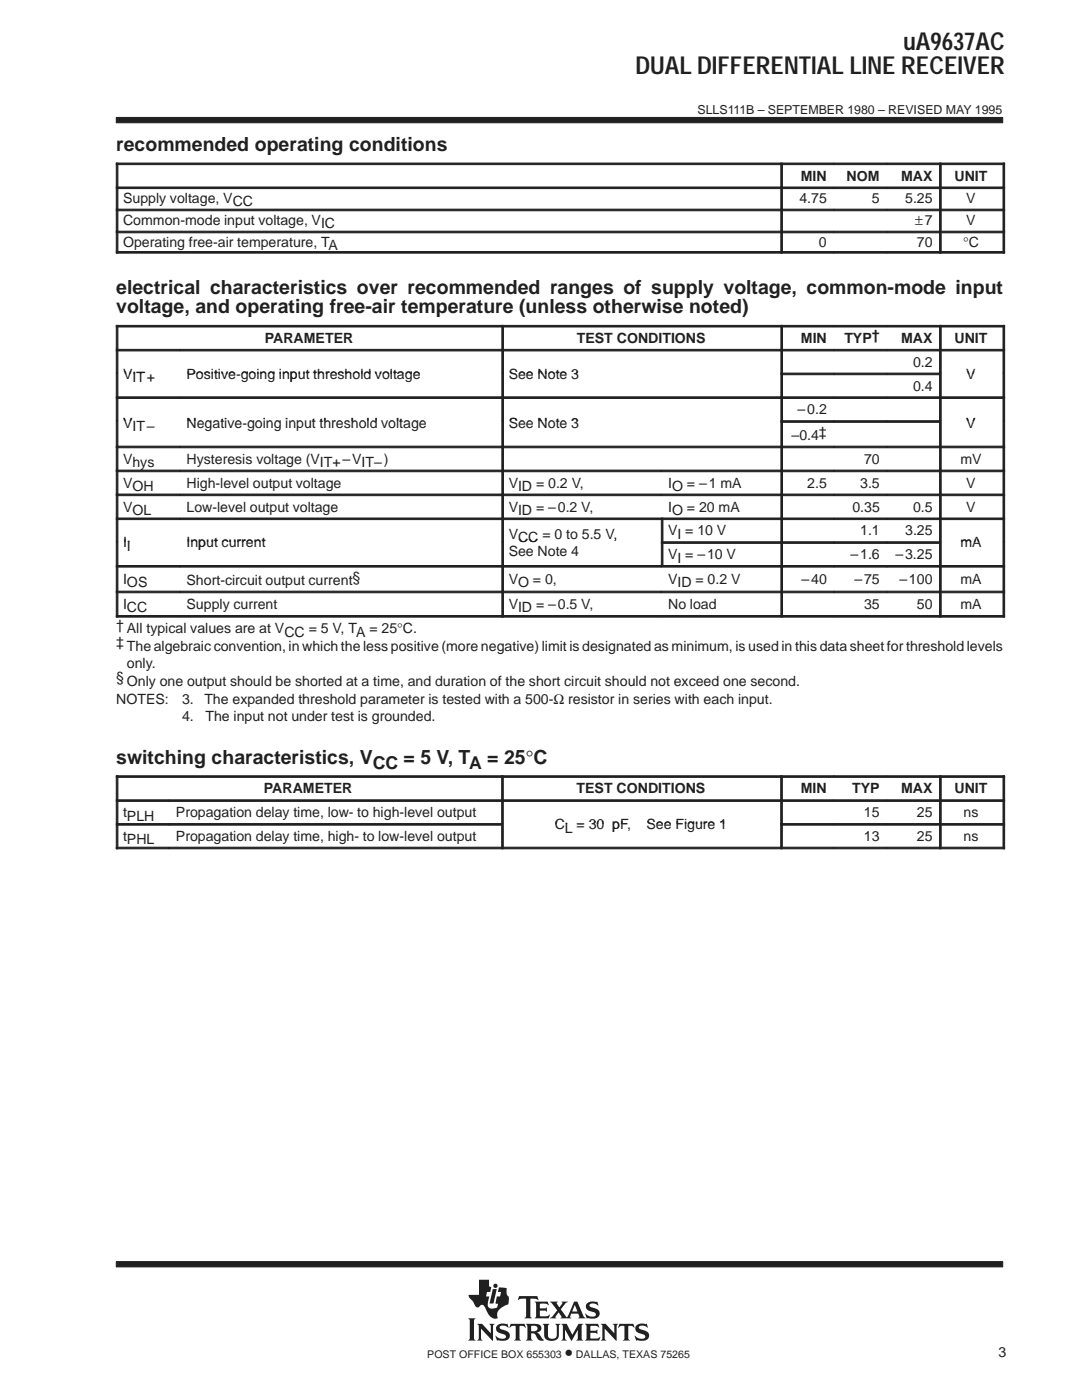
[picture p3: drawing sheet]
<svg xmlns="http://www.w3.org/2000/svg" width="216mm" height="279mm" viewBox="0 0 216 279" stroke-linecap="round" stroke-linejoin="round" font-family="sans-serif">
<g fill="#231f20" stroke="#231f20" stroke-width=".2">
<path d="M23.2 23.4h176.9v1.1h-176.9z" fill-rule="evenodd"/>
<path d="M23.2 251.8h176.9v1h-176.9z" fill-rule="evenodd"/>
</g>
<g fill="#231f20">
<path d="M98.3 257.3h.8l-.6 2.8h-.8z"/>
<path d="M104.9 264.2h1.9a.9 .9 0 0 1 1 .3 .9 .9 0 0 1 0 1.2l-.7 .2 .5 .4 .9 1.2a1.2 1.2 0 0 1-1.6-1l-.3-.4h-.6v1l.3 .4h-1.4l.3-.5v-2.3z" fill-rule="evenodd"/>
<path d="M109.7 259.8h1.6l-.2 .3 .5 .8 .6-.8-.1-.3h1.2l-.4 .2-1 1.3 1.2 1.6 1.5-3.1h.6l1.2 2.9 .4 .4-1.4-.1a.22 .22 0 0 0 .2-.1 .22 .22 0 0 0 0-.3l-.2-.4h-1.4l-.2 .7 .2 .2h-2.2l.2-.3-.5-.9-.7 .9 .2 .3h-1.3l.6-.4 .9-1.2z" fill-rule="evenodd"/>
<path d="M127.1 264.4l.8-.3 .9 .2 .2-.2 .3 .8-.1 .1a1.2 1.2 0 0 0-1.7-.1 1.47 1.47 0 0 0 1.3 .7 1.03 1.03 0 0 1 .7 1.2 1.03 1.03 0 0 1-1.2 .8l-1.1-.1-.2 .1-.4-1 .9 .5h.9a.45 .45 0 0 0 .4-.5 .45 .45 0 0 0-.6-.3l-.2-.1a1.11 1.11 0 0 1-1.2-1.5z" fill-rule="evenodd"/>
<path d="M123.6 264.2h2.8l.2 .8-.6-.4h-.5l-.1 .1v2.4l.3 .4h-1.4l.3-.4v-2.4l-.1-.1h-.5l-.7 .4z" fill-rule="evenodd"/>
<path d="M116.7 264.2h2.6l.2 .8-.6-.4-1.1 .1v.9h1.1l.3-.3v.9l-.4-.2h-1v1l1.3 .1 .7-.3-.3 .7h-2.8l.3-.4v-2.5z" fill-rule="evenodd"/>
<path d="M119.9 264.2h1l1.7 1.9v-1.5l-.3-.4h1l-.3 .4v3l-2.3-2.4v2l.3 .3h-1.1l.3-.4v-2.5z" fill-rule="evenodd"/>
<path d="M112 264.2h1.1l1.1 2.2 1.2-2.2h1l-.3 .4v2.6l.3 .3h-1.4l.3-.4v-1.7l-1.3 2.2-1.3-2.3v1.8l.4 .4h-1.1l.3-.5v-2.3z" fill-rule="evenodd"/>
<path d="M99.3 264.4l.7-.2 1.1 .1 .1-.2 .3 .8-.6-.3h-.8a.41 .41 0 0 0-.4 .4 .41 .41 0 0 0 .5 .4 1.29 1.29 0 0 1 1.5 1.4 1.08 1.08 0 0 1-1.2 .8l-1.1-.1-.2 .1-.4-1 .8 .5 .5 .1 .6-.1 .3-.3a.72 .72 0 0 0-.9-.6 .99 .99 0 0 1-1-.6 .99 .99 0 0 1 .2-1.2z" fill-rule="evenodd"/>
<path d="M101.9 264.2h2.8l.2 .8-.7-.4h-.4l-.1 .1v2.4l.3 .4h-1.4l.3-.4v-2.4l-.1-.1h-.5l-.7 .4z" fill-rule="evenodd"/>
<path d="M108.3 264.2h1.3l-.3 .4v2a.65 .65 0 0 0 .7 .6l.6-.1 .4-.4 .1-2-.3-.5h1l-.3 .4v1.8a1.54 1.54 0 0 1-2.4 .9l-.5-.6v-2.1z" fill-rule="evenodd"/>
<path d="M95.2 264.2h1l1.7 1.9v-1.5l-.3-.4h1.1l-.3 .4v3l-2.4-2.4v1.9l.3 .4h-1.1l.3-.5v-2.3z" fill-rule="evenodd"/>
<path d="M93.4 263.1h1.5l-.3 .4v3.6l.3 .4h-1.5l.3-.4v-3.6z" fill-rule="evenodd"/>
<path d="M103.6 258.7h3.6l.2 .8-.4-.3h-1.2v3.6l.3 .3h-1.4l.2-.2 .1-.3v-3.2l-.1-.2h-.8l-.7 .3z" fill-rule="evenodd"/>
<path d="M106.7 259.8h2.6l.1 .7-.5-.3-1.2 .1v.8h1.1l.3-.2v.9l-.4-.2h-1v1l.2 .1h1.2l.5-.4 .1 .1-.2 .7h-2.8l.3-.5v-2.3z" fill-rule="evenodd"/>
<path d="M117.1 260.2a2.09 2.09 0 0 1 1.9-.3l.2-.2 .1 .9a1.22 1.22 0 0 0-1.7-.1 .82 .82 0 0 0 .9 .5 1.06 1.06 0 0 1 1.2 1.1 1.06 1.06 0 0 1-1.2 1.1l-1.2-.2-.2 .2-.3-1 .8 .5 .8 .1a.46 .46 0 0 0 .5-.5 .46 .46 0 0 0-.5-.5h-.2a1.11 1.11 0 0 1-1.2-1.6z" fill-rule="evenodd"/>
<path d="M95.6 255.4h2v1.3l.4 .2-.2 .9h-.6l-.2 .9h.6l-.3 1.3 .1 .7a.9 .9 0 0 0 1.2 .4l.6-.2 .2-.7-.5-.1 .2-1.4h.7l.2-.9h-.7l.3-.9 1.5 .2v1.1l.2 .4 .2 .1v.7a.81 .81 0 0 1-.6 1.1 2.73 2.73 0 0 0-1.7 1.7l.1 .8-.1 .1a1.81 1.81 0 0 1-2.1-1.5l-.3-.6a.7 .7 0 0 0-.6-.6 .7 .7 0 0 0-.7 .5 1.12 1.12 0 0 1-1.1-1.1l-.7-.8-.2-.6h2.1z" fill-rule="evenodd"/>
<circle cx="98.9" cy="256.6" r=".43"/>
</g>
<g fill="#fff">
<path d="M114.7 260.4l.5 1.3h-1z"/>
<path d="M106 264.6h.6a.56 .56 0 0 1 .6 .5 .56 .56 0 0 1-.6 .6h-.6z" fill-rule="evenodd"/>
</g>
<g fill="#231f20" stroke="#231f20" stroke-width=".2">
<path d="M23.2 32.5h.3v4.8h-.3z" fill-rule="evenodd"/>
<path d="M23.2 32.5h132.6v.4h-132.6z" fill-rule="evenodd"/>
<path d="M155.8 32.5h.3v4.8h-.3z" fill-rule="evenodd"/>
<path d="M155.8 32.5h10.5v.4h-10.5z" fill-rule="evenodd"/>
<path d="M166.4 32.5h10.5v.4h-10.5z" fill-rule="evenodd"/>
<path d="M176.9 32.5h10.6v.4h-10.6z" fill-rule="evenodd"/>
<path d="M187.5 32.5h.3v4.8h-.3z" fill-rule="evenodd"/>
<path d="M200.1 32.5h.4v4.8h-.4z" fill-rule="evenodd"/>
<path d="M187.5 32.5h13v.4h-13z" fill-rule="evenodd"/>
<path d="M23.2 37.3h.3v4.4h-.3z" fill-rule="evenodd"/>
<path d="M23.2 37.3h132.6v.3h-132.6z" fill-rule="evenodd"/>
<path d="M155.8 37.3h.3v4.4h-.3z" fill-rule="evenodd"/>
<path d="M155.8 37.3h10.5v.3h-10.5z" fill-rule="evenodd"/>
<path d="M166.4 37.3h10.5v.3h-10.5z" fill-rule="evenodd"/>
<path d="M176.9 37.3h10.6v.3h-10.6z" fill-rule="evenodd"/>
<path d="M187.5 37.3h.3v4.4h-.3z" fill-rule="evenodd"/>
<path d="M200.1 37.3h.4v4.4h-.4z" fill-rule="evenodd"/>
<path d="M187.5 37.3h13v.3h-13z" fill-rule="evenodd"/>
<path d="M23.2 41.7h.3v4.4h-.3z" fill-rule="evenodd"/>
<path d="M23.2 41.7h132.6v.4h-132.6z" fill-rule="evenodd"/>
<path d="M155.8 41.7h.3v4.4h-.3z" fill-rule="evenodd"/>
<path d="M155.8 41.7h10.5v.4h-10.5z" fill-rule="evenodd"/>
<path d="M166.4 41.7h10.5v.4h-10.5z" fill-rule="evenodd"/>
<path d="M176.9 41.7h10.6v.4h-10.6z" fill-rule="evenodd"/>
<path d="M187.5 41.7h.3v4.4h-.3z" fill-rule="evenodd"/>
<path d="M200.1 41.7h.4v4.4h-.4z" fill-rule="evenodd"/>
<path d="M187.5 41.7h13v.4h-13z" fill-rule="evenodd"/>
<path d="M23.2 46.1h.3v4.4h-.3z" fill-rule="evenodd"/>
<path d="M23.2 46.1h132.6v.4h-132.6z" fill-rule="evenodd"/>
<path d="M23.2 50.2h132.6v.3h-132.6z" fill-rule="evenodd"/>
<path d="M155.8 46.1h.3v4.4h-.3z" fill-rule="evenodd"/>
<path d="M155.8 46.1h10.5v.4h-10.5z" fill-rule="evenodd"/>
<path d="M155.8 50.2h10.5v.3h-10.5z" fill-rule="evenodd"/>
<path d="M166.4 46.1h10.5v.4h-10.5z" fill-rule="evenodd"/>
<path d="M166.4 50.2h10.5v.3h-10.5z" fill-rule="evenodd"/>
<path d="M176.9 46.1h10.6v.4h-10.6z" fill-rule="evenodd"/>
<path d="M176.9 50.2h10.6v.3h-10.6z" fill-rule="evenodd"/>
<path d="M187.5 46.1h.3v4.4h-.3z" fill-rule="evenodd"/>
<path d="M200.1 46.1h.4v4.4h-.4z" fill-rule="evenodd"/>
<path d="M187.5 46.1h13v.4h-13z" fill-rule="evenodd"/>
<path d="M187.5 50.2h13v.3h-13z" fill-rule="evenodd"/>
<path d="M23.2 64.9h.3v4.8h-.3z" fill-rule="evenodd"/>
<path d="M23.2 64.9h76.9v.4h-76.9z" fill-rule="evenodd"/>
<path d="M100.1 64.9h.4v4.8h-.4z" fill-rule="evenodd"/>
<path d="M100.1 64.9h55.7v.4h-55.7z" fill-rule="evenodd"/>
<path d="M155.8 64.9h.3v4.8h-.3z" fill-rule="evenodd"/>
<path d="M155.8 64.9h10.6v.4h-10.6z" fill-rule="evenodd"/>
<path d="M166.4 64.9h10.5v.4h-10.5z" fill-rule="evenodd"/>
<path d="M176.9 64.9h10.6v.4h-10.6z" fill-rule="evenodd"/>
<path d="M187.5 64.9h.3v4.8h-.3z" fill-rule="evenodd"/>
<path d="M200.1 64.9h.4v4.8h-.4z" fill-rule="evenodd"/>
<path d="M187.5 64.9h13v.4h-13z" fill-rule="evenodd"/>
<path d="M23.2 69.7h.3v4.7h-.3z" fill-rule="evenodd"/>
<path d="M23.2 69.7h12.6v.3h-12.6z" fill-rule="evenodd"/>
<path d="M35.9 69.7h64.2v.3h-64.2z" fill-rule="evenodd"/>
<path d="M100.1 69.7h.4v4.7h-.4z" fill-rule="evenodd"/>
<path d="M100.1 69.7h55.7v.3h-55.7z" fill-rule="evenodd"/>
<path d="M155.8 69.7h.3v4.7h-.3z" fill-rule="evenodd"/>
<path d="M155.8 69.7h10.6v.3h-10.6z" fill-rule="evenodd"/>
<path d="M166.4 69.7h10.5v.3h-10.5z" fill-rule="evenodd"/>
<path d="M176.9 69.7h10.6v.3h-10.6z" fill-rule="evenodd"/>
<path d="M187.5 69.7h.3v4.7h-.3z" fill-rule="evenodd"/>
<path d="M200.1 69.7h.4v4.7h-.4z" fill-rule="evenodd"/>
<path d="M187.5 69.7h13v.3h-13z" fill-rule="evenodd"/>
<path d="M23.2 74.5h.3v4.7h-.3z" fill-rule="evenodd"/>
<path d="M100.1 74.5h.4v4.7h-.4z" fill-rule="evenodd"/>
<path d="M155.8 74.5h.3v4.7h-.3z" fill-rule="evenodd"/>
<path d="M155.8 74.5h10.6v.3h-10.6z" fill-rule="evenodd"/>
<path d="M166.4 74.5h10.5v.3h-10.5z" fill-rule="evenodd"/>
<path d="M176.9 74.5h10.6v.3h-10.6z" fill-rule="evenodd"/>
<path d="M187.5 74.5h.3v4.7h-.3z" fill-rule="evenodd"/>
<path d="M200.1 74.5h.4v4.7h-.4z" fill-rule="evenodd"/>
<path d="M23.2 79.2h.3v4.7h-.3z" fill-rule="evenodd"/>
<path d="M23.2 79.2h12.6v.3h-12.6z" fill-rule="evenodd"/>
<path d="M35.9 79.2h64.2v.3h-64.2z" fill-rule="evenodd"/>
<path d="M100.1 79.2h.4v4.7h-.4z" fill-rule="evenodd"/>
<path d="M100.1 79.2h55.7v.3h-55.7z" fill-rule="evenodd"/>
<path d="M155.8 79.2h.3v4.7h-.3z" fill-rule="evenodd"/>
<path d="M155.8 79.2h10.6v.3h-10.6z" fill-rule="evenodd"/>
<path d="M166.4 79.2h10.5v.3h-10.5z" fill-rule="evenodd"/>
<path d="M176.9 79.2h10.6v.3h-10.6z" fill-rule="evenodd"/>
<path d="M187.5 79.2h.3v4.7h-.3z" fill-rule="evenodd"/>
<path d="M200.1 79.2h.4v4.7h-.4z" fill-rule="evenodd"/>
<path d="M187.5 79.2h13v.3h-13z" fill-rule="evenodd"/>
<path d="M23.2 84h.3v5h-.3z" fill-rule="evenodd"/>
<path d="M100.1 84h.4v5h-.4z" fill-rule="evenodd"/>
<path d="M155.8 84h.3v5h-.3z" fill-rule="evenodd"/>
<path d="M155.8 84h10.6v.3h-10.6z" fill-rule="evenodd"/>
<path d="M166.4 84h10.5v.3h-10.5z" fill-rule="evenodd"/>
<path d="M176.9 84h10.6v.3h-10.6z" fill-rule="evenodd"/>
<path d="M187.5 84h.3v5h-.3z" fill-rule="evenodd"/>
<path d="M200.1 84h.4v5h-.4z" fill-rule="evenodd"/>
<path d="M23.2 89h.3v4.8h-.3z" fill-rule="evenodd"/>
<path d="M23.2 89h12.6v.4h-12.6z" fill-rule="evenodd"/>
<path d="M35.9 89h64.2v.4h-64.2z" fill-rule="evenodd"/>
<path d="M100.1 89h.4v4.8h-.4z" fill-rule="evenodd"/>
<path d="M100.1 89h55.7v.4h-55.7z" fill-rule="evenodd"/>
<path d="M155.8 89h.3v4.8h-.3z" fill-rule="evenodd"/>
<path d="M155.8 89h10.6v.4h-10.6z" fill-rule="evenodd"/>
<path d="M166.4 89h10.5v.4h-10.5z" fill-rule="evenodd"/>
<path d="M176.9 89h10.6v.4h-10.6z" fill-rule="evenodd"/>
<path d="M187.5 89h.3v4.8h-.3z" fill-rule="evenodd"/>
<path d="M200.1 89h.4v4.8h-.4z" fill-rule="evenodd"/>
<path d="M187.5 89h13v.4h-13z" fill-rule="evenodd"/>
<path d="M23.2 93.8h.3v4.8h-.3z" fill-rule="evenodd"/>
<path d="M23.2 93.8h12.6v.3h-12.6z" fill-rule="evenodd"/>
<path d="M35.9 93.8h64.2v.3h-64.2z" fill-rule="evenodd"/>
<path d="M100.1 93.8h.4v4.8h-.4z" fill-rule="evenodd"/>
<path d="M100.1 93.8h31.8v.3h-31.8z" fill-rule="evenodd"/>
<path d="M132 93.8h23.8v.3h-23.8z" fill-rule="evenodd"/>
<path d="M155.8 93.8h.3v4.8h-.3z" fill-rule="evenodd"/>
<path d="M155.8 93.8h10.6v.3h-10.6z" fill-rule="evenodd"/>
<path d="M166.4 93.8h10.5v.3h-10.5z" fill-rule="evenodd"/>
<path d="M176.9 93.8h10.6v.3h-10.6z" fill-rule="evenodd"/>
<path d="M187.5 93.8h.3v4.8h-.3z" fill-rule="evenodd"/>
<path d="M200.1 93.8h.4v4.8h-.4z" fill-rule="evenodd"/>
<path d="M187.5 93.8h13v.3h-13z" fill-rule="evenodd"/>
<path d="M23.2 98.6h.3v4.8h-.3z" fill-rule="evenodd"/>
<path d="M23.2 98.6h12.6v.3h-12.6z" fill-rule="evenodd"/>
<path d="M35.9 98.6h64.2v.3h-64.2z" fill-rule="evenodd"/>
<path d="M100.1 98.6h.4v4.8h-.4z" fill-rule="evenodd"/>
<path d="M100.1 98.6h31.8v.3h-31.8z" fill-rule="evenodd"/>
<path d="M132 98.6h23.8v.3h-23.8z" fill-rule="evenodd"/>
<path d="M155.8 98.6h.3v4.8h-.3z" fill-rule="evenodd"/>
<path d="M155.8 98.6h10.6v.3h-10.6z" fill-rule="evenodd"/>
<path d="M166.4 98.6h10.5v.3h-10.5z" fill-rule="evenodd"/>
<path d="M176.9 98.6h10.6v.3h-10.6z" fill-rule="evenodd"/>
<path d="M187.5 98.6h.3v4.8h-.3z" fill-rule="evenodd"/>
<path d="M200.1 98.6h.4v4.8h-.4z" fill-rule="evenodd"/>
<path d="M187.5 98.6h13v.3h-13z" fill-rule="evenodd"/>
<path d="M23.2 103.4h.3v4.7h-.3z" fill-rule="evenodd"/>
<path d="M23.2 103.4h12.6v.3h-12.6z" fill-rule="evenodd"/>
<path d="M35.9 103.4h64.2v.3h-64.2z" fill-rule="evenodd"/>
<path d="M100.1 103.4h.4v4.7h-.4z" fill-rule="evenodd"/>
<path d="M100.1 103.4h31.8v.3h-31.8z" fill-rule="evenodd"/>
<path d="M132 103.4h.3v4.7h-.3z" fill-rule="evenodd"/>
<path d="M132 103.4h23.8v.3h-23.8z" fill-rule="evenodd"/>
<path d="M155.8 103.4h.3v4.7h-.3z" fill-rule="evenodd"/>
<path d="M155.8 103.4h10.6v.3h-10.6z" fill-rule="evenodd"/>
<path d="M166.4 103.4h10.5v.3h-10.5z" fill-rule="evenodd"/>
<path d="M176.9 103.4h10.6v.3h-10.6z" fill-rule="evenodd"/>
<path d="M187.5 103.4h.3v4.7h-.3z" fill-rule="evenodd"/>
<path d="M200.1 103.4h.4v4.7h-.4z" fill-rule="evenodd"/>
<path d="M187.5 103.4h13v.3h-13z" fill-rule="evenodd"/>
<path d="M23.2 108.1h.3v4.7h-.3z" fill-rule="evenodd"/>
<path d="M100.1 108.1h.4v4.7h-.4z" fill-rule="evenodd"/>
<path d="M132 108.1h.3v4.7h-.3z" fill-rule="evenodd"/>
<path d="M132 108.1h23.8v.3h-23.8z" fill-rule="evenodd"/>
<path d="M155.8 108.1h.3v4.7h-.3z" fill-rule="evenodd"/>
<path d="M155.8 108.1h10.6v.3h-10.6z" fill-rule="evenodd"/>
<path d="M166.4 108.1h10.5v.3h-10.5z" fill-rule="evenodd"/>
<path d="M176.9 108.1h10.6v.3h-10.6z" fill-rule="evenodd"/>
<path d="M187.5 108.1h.3v4.7h-.3z" fill-rule="evenodd"/>
<path d="M200.1 108.1h.4v4.7h-.4z" fill-rule="evenodd"/>
<path d="M23.2 112.9h.3v5.1h-.3z" fill-rule="evenodd"/>
<path d="M23.2 112.9h12.6v.3h-12.6z" fill-rule="evenodd"/>
<path d="M35.9 112.9h64.2v.3h-64.2z" fill-rule="evenodd"/>
<path d="M100.1 112.9h.4v5.1h-.4z" fill-rule="evenodd"/>
<path d="M100.1 112.9h31.8v.3h-31.8z" fill-rule="evenodd"/>
<path d="M132 112.9h23.8v.3h-23.8z" fill-rule="evenodd"/>
<path d="M155.8 112.9h.3v5.1h-.3z" fill-rule="evenodd"/>
<path d="M155.8 112.9h10.6v.3h-10.6z" fill-rule="evenodd"/>
<path d="M166.4 112.9h10.5v.3h-10.5z" fill-rule="evenodd"/>
<path d="M176.9 112.9h10.6v.3h-10.6z" fill-rule="evenodd"/>
<path d="M187.5 112.9h.3v5.1h-.3z" fill-rule="evenodd"/>
<path d="M200.1 112.9h.4v5.1h-.4z" fill-rule="evenodd"/>
<path d="M187.5 112.9h13v.3h-13z" fill-rule="evenodd"/>
<path d="M23.2 118h.3v5.2h-.3z" fill-rule="evenodd"/>
<path d="M23.2 118h12.6v.3h-12.6z" fill-rule="evenodd"/>
<path d="M23.2 122.8h12.6v.4h-12.6z" fill-rule="evenodd"/>
<path d="M35.9 118h64.2v.3h-64.2z" fill-rule="evenodd"/>
<path d="M35.9 122.8h64.2v.4h-64.2z" fill-rule="evenodd"/>
<path d="M100.1 118h.4v5.2h-.4z" fill-rule="evenodd"/>
<path d="M100.1 118h31.8v.3h-31.8z" fill-rule="evenodd"/>
<path d="M100.1 122.8h31.8v.4h-31.8z" fill-rule="evenodd"/>
<path d="M132 118h23.8v.3h-23.8z" fill-rule="evenodd"/>
<path d="M132 122.8h23.8v.4h-23.8z" fill-rule="evenodd"/>
<path d="M155.8 118h.3v5.2h-.3z" fill-rule="evenodd"/>
<path d="M155.8 118h10.6v.3h-10.6z" fill-rule="evenodd"/>
<path d="M155.8 122.8h10.6v.4h-10.6z" fill-rule="evenodd"/>
<path d="M166.4 118h10.5v.3h-10.5z" fill-rule="evenodd"/>
<path d="M166.4 122.8h10.5v.4h-10.5z" fill-rule="evenodd"/>
<path d="M176.9 118h10.6v.3h-10.6z" fill-rule="evenodd"/>
<path d="M176.9 122.8h10.6v.4h-10.6z" fill-rule="evenodd"/>
<path d="M187.5 118h.3v5.2h-.3z" fill-rule="evenodd"/>
<path d="M200.1 118h.4v5.2h-.4z" fill-rule="evenodd"/>
<path d="M187.5 118h13v.3h-13z" fill-rule="evenodd"/>
<path d="M187.5 122.8h13v.4h-13z" fill-rule="evenodd"/>
<path d="M23.2 154.8h.3v4.8h-.3z" fill-rule="evenodd"/>
<path d="M23.2 154.8h76.9v.3h-76.9z" fill-rule="evenodd"/>
<path d="M100.1 154.8h.3v4.8h-.3z" fill-rule="evenodd"/>
<path d="M100.1 154.8h55.7v.3h-55.7z" fill-rule="evenodd"/>
<path d="M155.8 154.8h.3v4.8h-.3z" fill-rule="evenodd"/>
<path d="M155.8 154.8h10.5v.3h-10.5z" fill-rule="evenodd"/>
<path d="M166.3 154.8h10.6v.3h-10.6z" fill-rule="evenodd"/>
<path d="M176.9 154.8h10.6v.3h-10.6z" fill-rule="evenodd"/>
<path d="M187.5 154.8h.3v4.8h-.3z" fill-rule="evenodd"/>
<path d="M200.1 154.8h.4v4.8h-.4z" fill-rule="evenodd"/>
<path d="M187.5 154.8h13v.3h-13z" fill-rule="evenodd"/>
<path d="M23.2 159.6h.3v4.7h-.3z" fill-rule="evenodd"/>
<path d="M23.2 159.6h10.5v.3h-10.5z" fill-rule="evenodd"/>
<path d="M33.7 159.6h66.4v.3h-66.4z" fill-rule="evenodd"/>
<path d="M100.1 159.6h.3v4.7h-.3z" fill-rule="evenodd"/>
<path d="M100.1 159.6h55.7v.3h-55.7z" fill-rule="evenodd"/>
<path d="M155.8 159.6h.3v4.7h-.3z" fill-rule="evenodd"/>
<path d="M155.8 159.6h10.5v.3h-10.5z" fill-rule="evenodd"/>
<path d="M166.3 159.6h10.6v.3h-10.6z" fill-rule="evenodd"/>
<path d="M176.9 159.6h10.6v.3h-10.6z" fill-rule="evenodd"/>
<path d="M187.5 159.6h.3v4.7h-.3z" fill-rule="evenodd"/>
<path d="M200.1 159.6h.4v4.7h-.4z" fill-rule="evenodd"/>
<path d="M187.5 159.6h13v.3h-13z" fill-rule="evenodd"/>
<path d="M23.2 164.4h.3v5h-.3z" fill-rule="evenodd"/>
<path d="M23.2 164.4h10.5v.3h-10.5z" fill-rule="evenodd"/>
<path d="M23.2 169.1h10.5v.3h-10.5z" fill-rule="evenodd"/>
<path d="M33.7 164.4h66.4v.3h-66.4z" fill-rule="evenodd"/>
<path d="M33.7 169.1h66.4v.3h-66.4z" fill-rule="evenodd"/>
<path d="M100.1 164.4h.3v5h-.3z" fill-rule="evenodd"/>
<path d="M100.1 169.1h55.7v.3h-55.7z" fill-rule="evenodd"/>
<path d="M155.8 164.4h.3v5h-.3z" fill-rule="evenodd"/>
<path d="M155.8 164.4h10.5v.3h-10.5z" fill-rule="evenodd"/>
<path d="M155.8 169.1h10.5v.3h-10.5z" fill-rule="evenodd"/>
<path d="M166.3 164.4h10.6v.3h-10.6z" fill-rule="evenodd"/>
<path d="M166.3 169.1h10.6v.3h-10.6z" fill-rule="evenodd"/>
<path d="M176.9 164.4h10.6v.3h-10.6z" fill-rule="evenodd"/>
<path d="M176.9 169.1h10.6v.3h-10.6z" fill-rule="evenodd"/>
<path d="M187.5 164.4h.3v5h-.3z" fill-rule="evenodd"/>
<path d="M200.1 164.4h.4v5h-.4z" fill-rule="evenodd"/>
<path d="M187.5 164.4h13v.3h-13z" fill-rule="evenodd"/>
<path d="M187.5 169.1h13v.3h-13z" fill-rule="evenodd"/>
</g>
<g font-size="4.9" fill="#231f20">
<text x="180.3" y="9.9">uA9637AC</text>
<text x="126.8" y="14.8">DUAL DIFFERENTIAL LINE RECEIVER</text>
</g>
<g font-size="3.9" fill="#231f20">
<text x="23.2" y="30.2">recommended operating conditions</text>
<text x="23.2" y="58.7">electrical characteristics over recommended ranges of supply voltage, common-mode input</text>
<text x="23.2" y="62.6">voltage, and operating free-air temperature (unless otherwise noted)</text>
<text x="23.2" y="152.5">switching characteristics, V</text>
</g>
<g font-size="3.5" fill="#231f20">
<text x="74.4" y="153.4">CC = 5 V, TA = 25°C</text>
<text x="112.7" y="271">•</text>
</g>
<g font-size="2.8" fill="#231f20">
<text x="24.6" y="40.5">Supply voltage, VCC</text>
<text x="159.5" y="40.5">4.75</text>
<text x="159.8" y="36.1">MIN</text>
<text x="168.9" y="36.1">NOM</text>
<text x="174" y="40.5">5</text>
<text x="179.8" y="36.1">MAX</text>
<text x="180.6" y="40.5">5.25</text>
<text x="190.5" y="36.1">UNIT</text>
<text x="192.8" y="40.5">V</text>
<text x="24.6" y="44.9">Common-mode input voltage, VIC</text>
<text x="182.6" y="44.9">±7</text>
<text x="192.8" y="44.9">V</text>
<text x="24.6" y="49.3">Operating free-air temperature, TA</text>
<text x="163.4" y="49.3">0</text>
<text x="183" y="49.3">70</text>
<text x="192.2" y="49.3">°C</text>
<text x="52.8" y="68.5">PARAMETER</text>
<text x="115.1" y="68.5">TEST CONDITIONS</text>
<text x="159.8" y="68.5">MIN</text>
<text x="168.5" y="68.5">TYP†</text>
<text x="179.8" y="68.5">MAX</text>
<text x="190.5" y="68.5">UNIT</text>
<text x="24.6" y="75.6">VIT</text>
<text x="24.6" y="75.6">VIT+</text>
<text x="37.2" y="75.6">Positive going input threshold voltage</text>
<text x="37.2" y="75.6">Positive-going input threshold voltage</text>
<text x="101.5" y="75.6">See Note 3</text>
<text x="182.2" y="73.2">0.2</text>
<text x="182.2" y="77.9">0.4</text>
<text x="192.8" y="75.6">V</text>
<text x="159.2" y="82.7">–0.2</text>
<text x="24.6" y="85.4">V</text>
<text x="26.4" y="86.1">IT–</text>
<text x="37.2" y="85.4">Negative going input threshold voltage</text>
<text x="37.2" y="85.4">Negative-going input threshold voltage</text>
<text x="101.5" y="85.4">See Note 3</text>
<text x="157.9" y="87.8">–0.4‡</text>
<text x="192.8" y="85.4">V</text>
<text x="24.6" y="92.6">Vhys</text>
<text x="37.2" y="92.6">Hysteresis voltage (VIT+–VIT–)</text>
<text x="172.4" y="92.6">70</text>
<text x="191.6" y="92.6">mV</text>
<text x="24.6" y="97.3">VOH</text>
<text x="37.2" y="97.3">High-level output voltage</text>
<text x="101.5" y="97.3">VID = 0.2 V,</text>
<text x="133.3" y="97.3">IO = –1 mA</text>
<text x="161.1" y="97.3">2.5</text>
<text x="171.6" y="97.3">3.5</text>
<text x="192.8" y="97.3">V</text>
<text x="24.6" y="102.1">VOL</text>
<text x="37.2" y="102.1">Low-level output voltage</text>
<text x="101.5" y="102.1">VID = –0.2 V,</text>
<text x="101.5" y="107.5">VCC = 0 to 5.5 V,,</text>
<text x="133.3" y="102.1">IO = 20 mA</text>
<text x="133.3" y="106.9">VI = 10 V</text>
<text x="170.1" y="102.1">0.35</text>
<text x="171.6" y="106.9">1.1</text>
<text x="180.6" y="106.9">3.25</text>
<text x="182.2" y="102.1">0.5</text>
<text x="192.8" y="102.1">V</text>
<text x="24.6" y="109.2">II</text>
<text x="37.2" y="109.2">Input current</text>
<text x="101.5" y="111">See Note 4</text>
<text x="103.4" y="108.2">CC</text>
<text x="133.3" y="111.6">VI = –10 V</text>
<text x="169.7" y="111.6">–1.6</text>
<text x="178.7" y="111.6">–3.25</text>
<text x="191.6" y="109.2">mA</text>
<text x="24.6" y="116.5">IOS</text>
<text x="37.2" y="116.8">Short-circuit output current§</text>
<text x="101.5" y="116.5">VO = 0,</text>
<text x="133.3" y="116.5">VID = 0.2 V</text>
<text x="159.9" y="116.5">–40</text>
<text x="170.5" y="116.5">–75</text>
<text x="179.5" y="116.5">–100</text>
<text x="191.6" y="116.5">mA</text>
<text x="23.2" y="125.7">† All typical values are at V</text>
<text x="24.6" y="121.5">ICC</text>
<text x="37.2" y="121.5">Supply current</text>
<text x="101.5" y="121.5">VID = –0.5 V,</text>
<text x="133.3" y="121.5">No load</text>
<text x="172.4" y="121.5">35</text>
<text x="183" y="121.5">50</text>
<text x="191.6" y="121.5">mA</text>
<text x="23.2" y="129.2">‡ The algebraic convention, in which the less positive (more negative) limit is designated as minimum, is used in this data sheet for threshold levels</text>
<text x="56.7" y="127.1">CC = 5 V, TA = 25°C.</text>
<text x="23.2" y="136.2">§ Only one output should be shorted at a time, and duration of the short circuit should not exceed one second.</text>
<text x="25.3" y="133.4">only.</text>
<text x="23.2" y="140.4">NOTES:</text>
<text x="36.3" y="140.4">3.</text>
<text x="36.3" y="143.9">4.</text>
<text x="40.8" y="140.4">The expanded threshold parameter is tested with a 500-Ω resistor in series with each input.</text>
<text x="41" y="143.9">The input not under test is grounded.</text>
<text x="52.7" y="158.3">PARAMETER</text>
<text x="115" y="158.3">TEST CONDITIONS</text>
<text x="159.8" y="158.3">MIN</text>
<text x="170" y="158.3">TYP</text>
<text x="179.8" y="158.3">MAX</text>
<text x="190.5" y="158.3">UNIT</text>
<text x="24.6" y="163.1">tPLH</text>
<text x="24.6" y="167.8">tPHL</text>
<text x="35.1" y="163.1">Propagation delay time, low- to high-level output</text>
<text x="35.1" y="167.8">Propagation delay time, high- to low-level output</text>
<text x="110.7" y="165.5">CL = 30 pF,</text>
<text x="110.7" y="165.5">CL = 30 pF</text>
<text x="129" y="165.5">See Figure 1</text>
<text x="172.4" y="163.1">15</text>
<text x="172.4" y="167.8">13</text>
<text x="182.9" y="163.1">25</text>
<text x="182.9" y="167.8">25</text>
<text x="192.3" y="163.1">ns</text>
<text x="192.3" y="167.8">ns</text>
<text x="199.2" y="270.7">3</text>
</g>
<text font-size="2.5" fill="#231f20" x="139.2" y="22.7">SLLS111B – SEPTEMBER 1980 – REVISED MAY 1995</text>
<g font-size="2.1" fill="#231f20">
<text x="85.3" y="271">POST OFFICE BOX 655303</text>
<text x="114.9" y="271">DALLAS, TEXAS 75265</text>
</g>
</svg>
